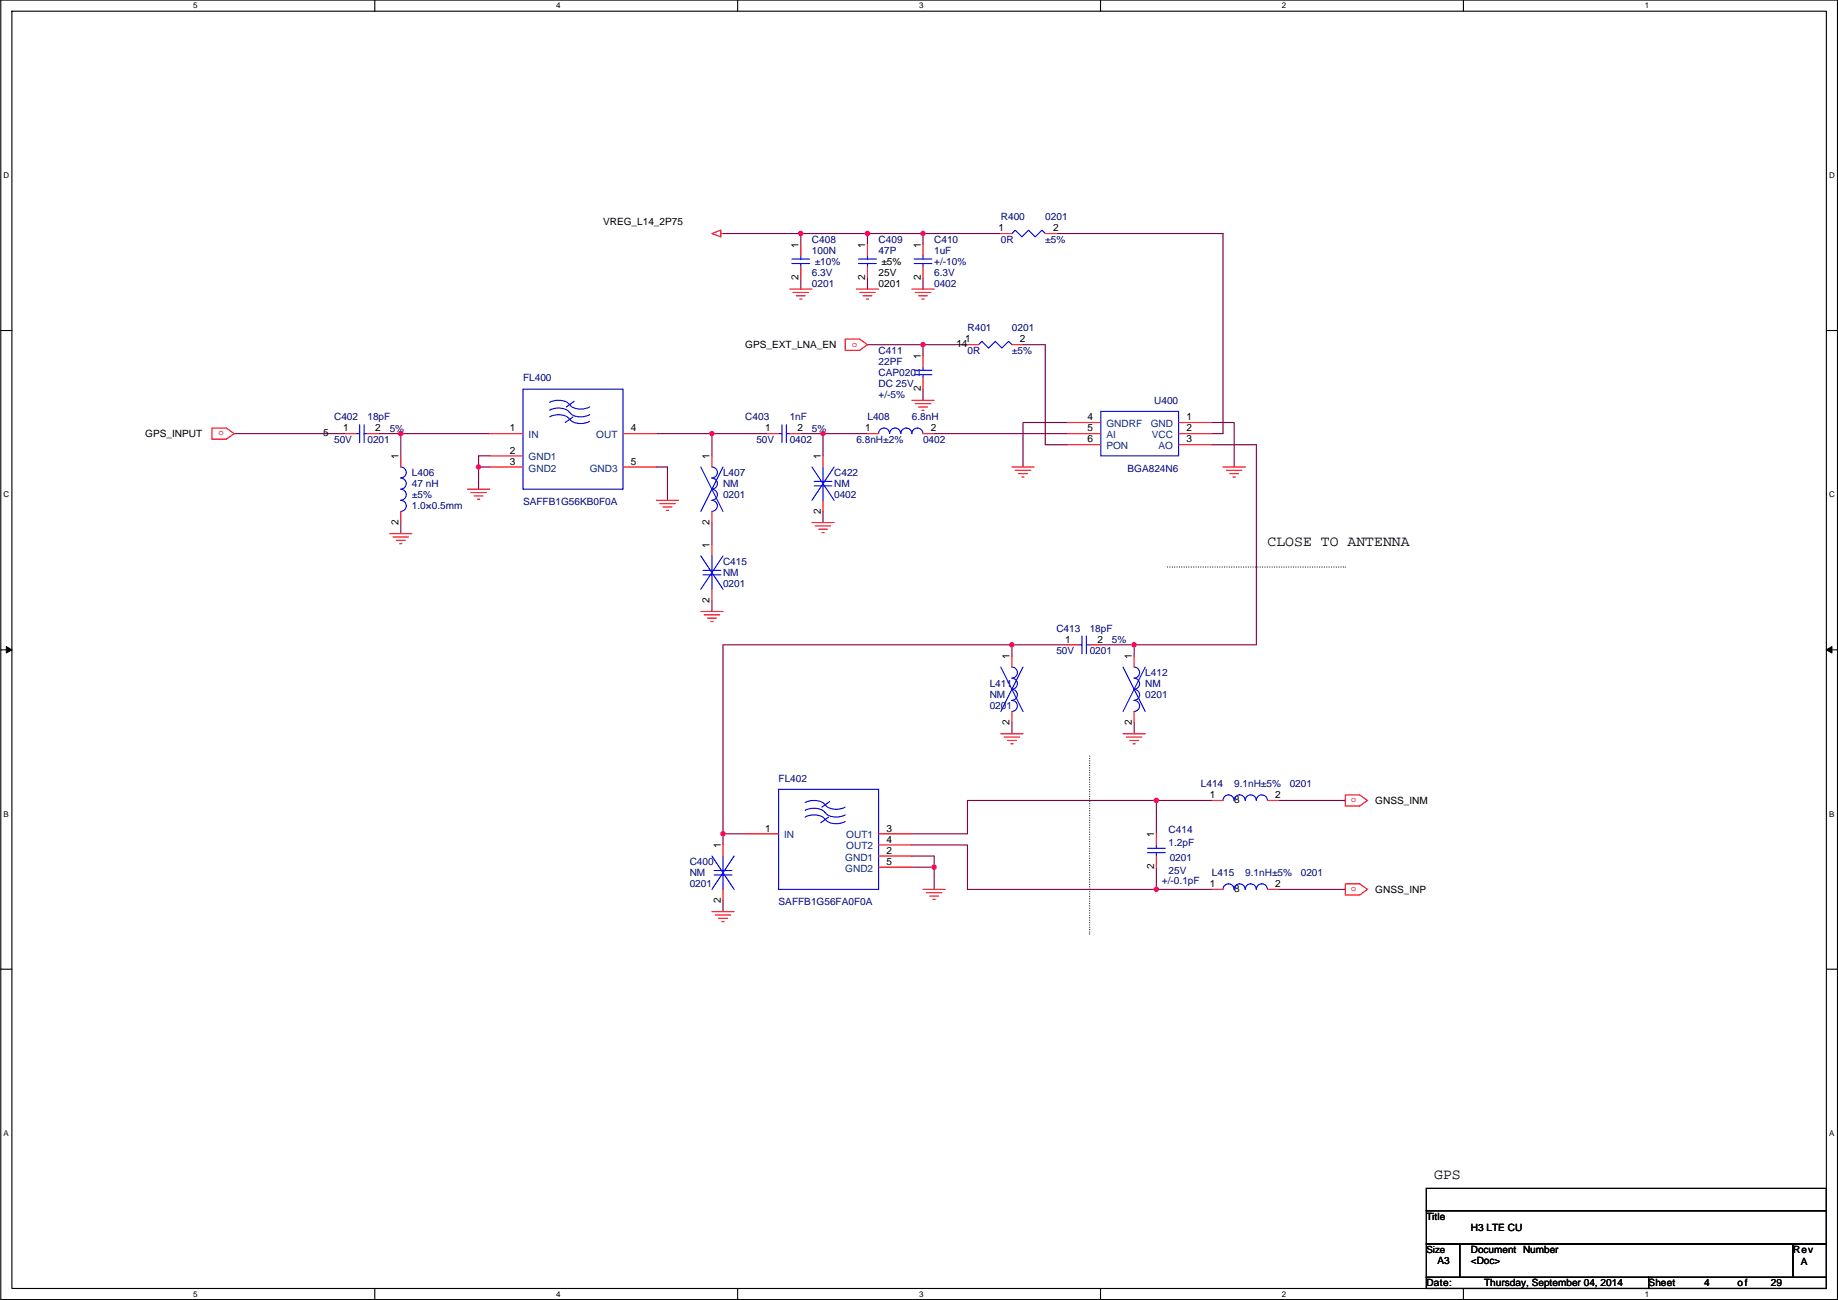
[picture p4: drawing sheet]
<svg xmlns="http://www.w3.org/2000/svg" width="420mm" height="297mm" viewBox="0 0 420 297" stroke-linecap="round" stroke-linejoin="round" font-family="sans-serif">
<path d="M.2 0h419.8v296.9h-419.8zM2.7 2.6h414.8v291.8h-414.8z" fill="none" stroke="#000" stroke-width=".25"/>
<g fill="#fff">
<path d="M44.2 .3h1v2h-1z"/>
<path d="M44.2 294.7h1v2h-1z"/>
</g>
<path d="M85.7 0v2.6M85.7 294.4v2.5" fill="none" stroke="#000" stroke-width=".25"/>
<g fill="#fff">
<path d="M127.1 .3h1v2h-1z"/>
<path d="M127.1 294.7h1v2h-1z"/>
</g>
<path d="M168.6 0v2.6M168.6 294.4v2.5" fill="none" stroke="#000" stroke-width=".25"/>
<g fill="#fff">
<path d="M210.1 .3h1v2h-1z"/>
<path d="M210.1 294.7h1v2h-1z"/>
</g>
<path d="M251.6 0v2.6M251.6 294.4v2.5" fill="none" stroke="#000" stroke-width=".25"/>
<g fill="#fff">
<path d="M293 .3h1v2h-1z"/>
<path d="M293 294.7h1v2h-1z"/>
</g>
<path d="M334.5 0v2.6M334.5 294.4v2.5" fill="none" stroke="#000" stroke-width=".25"/>
<g fill="#fff">
<path d="M376 .3h1v2h-1z"/>
<path d="M376 294.7h1v2h-1z"/>
<path d="M.8 39h1.3v2.1h-1.3z"/>
<path d="M418.1 39h1.3v2.1h-1.3z"/>
<path d="M.8 112h1.3v2h-1.3z"/>
<path d="M418.1 112h1.3v2h-1.3z"/>
</g>
<path d="M.2 75.5h2.5M417.5 75.5h2.5" fill="none" stroke="#000" stroke-width=".25"/>
<g fill="#fff">
<path d="M.8 185h1.2v2h-1.2z"/>
<path d="M418.1 185h1.2v2h-1.2z"/>
</g>
<path d="M.2 148.5h2.5M417.5 148.5h2.5" fill="none" stroke="#000" stroke-width=".25"/>
<path d="M1.4 147.7l1.3 .8-1.3 .7zM417.5 148.5l1.3-.8v1.5z" fill="#000" stroke="#000" stroke-width=".23"/>
<g fill="#fff">
<path d="M.8 257.9h1.2v2h-1.2z"/>
<path d="M418.1 257.9h1.2v2h-1.2z"/>
</g>
<path d="M.2 221.4h2.5M417.5 221.4h2.5M326.1 271.5h91.4v5.1h-91.4zM326.1 276.6h91.4v7.6h-91.4zM326.1 291.9h50.8v2.5h-50.8zM326.1 284.2h7.6v7.7h-7.6zM333.7 284.2h76.2v7.7h-76.2zM376.9 291.9h40.6v2.5h-40.6zM409.9 284.2h7.6v7.7h-7.6z" fill="none" stroke="#000" stroke-width=".25"/>
<path d="M266.9 129.6h40.6M307.5 129.6h.1M249.1 172.7v40.7M249.1 213.4h.1" fill="none" stroke="#000" stroke-width=".25" stroke-dasharray="0 .5"/>
<g fill="none" stroke="#800040" stroke-width=".25">
<path d="M165.3 53.4h17.8M183.1 53.4v2.5M183.1 53.4h15.2M198.3 53.4h12.7M198.3 53.4v2.5M211 53.4v2.5M211 53.4h17.8M241.5 53.4h38.1v45.7h-2.6M183.1 63.5v2.6M198.3 63.5v2.6M198.3 78.8h12.7M211 63.5v2.6"/>
<path d="M211 78.8v2.5M211 78.8h10.2M233.9 78.8h5v22.8h5.1M53.5 99.1h25.4M86.5 99.1h5.1M91.6 99.1v5.1M91.6 99.1h20.3M150 99.1h12.7M162.7 99.1h12.7M162.7 99.1v5.1M183.1 99.1h5M188.1 99.1v5.1"/>
<path d="M188.1 99.1h10.2M211 88.9v2.6M213.5 99.1h30.5M244 96.5h-10.1v10.2M277 96.5h5.1v10.2M91.6 119.4v2.5M109.4 106.7v5.1M109.4 106.7h2.5M111.9 104.2h-2.5v2.5M150 106.7h2.6v7.6M162.7 119.4v5.1M188.1 116.9v2.5"/>
<path d="M277 101.6h10.2v45.7h-27.9M162.7 137.2v2.5M231.3 147.3h-66v43.2h5.1M231.3 147.3v2.6M231.3 147.3h12.7M251.6 147.3h7.7M259.3 147.3v2.6M231.3 165.1v2.6M259.3 165.1v2.6M165.3 190.5v2.6M208.5 195.6h5v2.5M208.5 198.1h5v5.1"/>
<path d="M208.5 193.1h12.7v10.1h43.1M264.3 182.9v7.6M264.3 182.9h12.7M264.3 198.1v5.1M264.3 182.9h-43.1v7.6h-12.7M292.3 182.9h15.2M165.3 205.8v2.5M264.3 203.2h12.7M292.3 203.2h15.2"/>
</g>
<g fill="#f0f" stroke="#f0f" stroke-width=".25">
<circle cx="91.6" cy="99.1" r=".5"/>
<circle cx="162.7" cy="99.1" r=".5"/>
<circle cx="109.4" cy="106.7" r=".5"/>
<circle cx="211" cy="78.7" r=".5"/>
<circle cx="211" cy="53.3" r=".5"/>
<circle cx="188.1" cy="99.1" r=".5"/>
<circle cx="165.3" cy="190.5" r=".5"/>
<circle cx="264.3" cy="182.9" r=".5"/>
<circle cx="264.3" cy="203.2" r=".5"/>
<circle cx="198.3" cy="53.3" r=".5"/>
<circle cx="183" cy="53.3" r=".5"/>
<circle cx="213.5" cy="198.1" r=".5"/>
<circle cx="231.3" cy="147.3" r=".5"/>
<circle cx="259.2" cy="147.3" r=".5"/>
</g>
<g fill="none" stroke="#f00" stroke-width=".25">
<path d="M162.7 53.4l2.1-.8v1.5zM164.8 53.4h.5M183.1 55.9v2.5M198.3 55.9v2.5M211 55.9v2.5M228.8 53.4h2.5M238.9 53.4h2.6M180.5 66.1h5.1M181.3 66.8h3.5M182 67.6h2.1M182.8 68.3h.5M183.1 61v2.5"/>
<path d="M193.2 77.5h3.3l1.8 1.3-1.8 1.2h-3.3zM195.8 66.1h5M196.5 66.8h3.6M197.3 67.6h2M198 68.3h.6M198.3 61v2.5M208.5 66.1h5M209.2 66.8h3.6M210 67.6h2M210.7 68.3h.6M211 61v2.5M221.2 78.8h2.5"/>
<path d="M231.3 78.8h2.6M48.4 97.8h3.3l1.8 1.3-1.8 1.3h-3.3zM78.9 99.1h2.6M84 99.1h2.5M111.9 99.1h7.7M142.4 99.1h7.6M175.4 99.1h2.6M180.5 99.1h2.6M198.3 99.1h2.5M208.5 91.5h5M209.2 92.2h3.6M210 93h2"/>
<path d="M210.7 93.7h.6M211 81.3v2.5M211 86.4v2.5M211 99.1h2.5M244 96.5h7.6M244 99.1h7.6M269.4 96.5h7.6M269.4 99.1h7.6M91.6 104.2v2.5M91.6 116.9v2.5M106.9 111.8h5M107.6 112.5h3.6"/>
<path d="M108.4 113.3h2M109.1 114.1h.6M111.9 106.7h7.7M111.9 104.2h7.7M142.4 106.7h7.6M150 114.3h5.1M150.8 115.1h3.6M151.6 115.8h2M152.3 116.6h.5M162.7 104.2v2.5M162.7 116.9v2.5M185.6 119.4h5.1"/>
<path d="M188.1 104.2v2.5M188.1 114.3v2.6M231.3 106.7h5.1M232.1 107.5h3.5M232.8 108.2h2.1M233.6 109h.5M244 101.6h7.6M269.4 101.6h7.6M279.6 106.7h5.1M280.3 107.5h3.6M281.1 108.2h2M281.9 109h.5"/>
<path d="M89.1 121.9h5.1M89.8 122.7h3.6M90.6 123.5h2M91.4 124.2h.5M160.2 139.7h5.1M162.7 124.5v2.5M162.7 134.6v2.6M186.4 120.2h3.5M187.1 120.9h2.1M187.9 121.7h.5M161 140.5h3.5M161.7 141.2h2.1"/>
<path d="M162.5 142h.5M231.3 149.9v2.5M244 147.3h2.6M249.1 147.3h2.5M259.3 149.9v2.5M228.8 167.7h5.1M229.5 168.4h3.6M230.3 169.2h2M231.1 169.9h.5M231.3 162.6v2.5M256.7 167.7h5.1M257.5 168.4h3.5"/>
<path d="M258.2 169.2h2.1M259 169.9h.5M259.3 162.6v2.5M165.3 193.1v2.5M170.4 190.5h7.6M200.8 190.5h7.7M200.8 193.1h7.7M200.8 195.6h7.7M200.8 198.1h7.7M264.3 190.5v2.6M264.3 195.6v2.5M277 182.9h2.6"/>
<path d="M289.7 182.9h2.6M307.5 181.6h3.3l1.8 1.3-1.8 1.3h-3.3zM162.7 208.3h5.1M163.5 209.1h3.6M164.3 209.8h2M165 210.6h.5M165.3 203.2v2.6M211 203.2h5.1M211.8 204h3.5M212.5 204.7h2.1M213.3 205.5h.5M277 203.2h2.6"/>
<path d="M289.7 203.2h2.6M307.5 202h3.3l1.8 1.2-1.8 1.3h-3.3z"/>
</g>
<g fill="none" stroke="#00f" stroke-width=".25">
<path d="M181 59.2h4.1M183.1 58.4v.8M196.3 59.2h4M198.3 58.4v.8M209 59.2h4M211 58.4v.8M231.3 53.4l.8-.8 1.5 1.5 1.5-1.5 1.6 1.5 1.5-1.5 .7 .8M181 60.2h4.1M183.1 60.2v.8M196.3 60.2h4M198.3 60.2v.8M209 60.2h4"/>
<path d="M211 60.2v.8M223.7 78.8l.8-.8 1.5 1.5 1.5-1.5 1.5 1.5 1.6-1.5 .7 .8M81.5 99.1h.7M82.2 97v4.1M83.2 97v4.1M83.2 99.1h.8M119.6 88.9h22.8v22.9h-22.8zM125.6 91.9a4.2 4.2 0 0 1 4.4 .3l.1 .3M125.6 95.2a4.2 4.2 0 0 1 4.4 .3l.1 .3M125.6 93.7a4.2 4.2 0 0 1 4.4 .3l.1 .2M130.3 94.2a3.7 3.7 0 0 0 4.5 .5M130.3 95.8a3.7 3.7 0 0 0 4.5 .5"/>
<path d="M130.3 92.5a3.7 3.7 0 0 0 4.5 .5M131 95.3l-1.8 1.2M131.2 91.7l-1.7 1.3M178 99.1h.7M178.7 97v4.1M179.8 97v4.1M179.8 99.1h.7M200.8 99.1a1.26 1.26 0 0 1 1.3-1.3 1.26 1.26 0 0 1 1.3 1.3M203.4 99.1a1.26 1.26 0 0 1 1.2-1.3 1.26 1.26 0 0 1 1.3 1.3 1.27 1.27 0 0 1 1.3-1.3 1.27 1.27 0 0 1 1.2 1.3M208.5 99.1a1.26 1.26 0 0 1 1.2-1.3 1.26 1.26 0 0 1 1.3 1.3M209 84.6h4M209 85.6h4"/>
<path d="M211 83.8v.8M211 85.6v.8M251.6 94h17.8v10.2h-17.8zM91.6 106.7a1.26 1.26 0 0 1 1.3 1.3 1.26 1.26 0 0 1-1.3 1.2M91.6 109.2a1.26 1.26 0 0 1 1.3 1.3 1.26 1.26 0 0 1-1.3 1.3 1.27 1.27 0 0 1 1.3 1.2 1.27 1.27 0 0 1-1.3 1.3 1.27 1.27 0 0 1 1.3 1.3 1.27 1.27 0 0 1-1.3 1.2M160.2 106.7l5.1 10.2M162.7 106.7a1.26 1.26 0 0 1 1.3 1.3 1.26 1.26 0 0 1-1.3 1.2M162.7 109.2a1.26 1.26 0 0 1 1.3 1.3 1.26 1.26 0 0 1-1.3 1.3 1.27 1.27 0 0 1 1.3 1.2 1.27 1.27 0 0 1-1.3 1.3 1.27 1.27 0 0 1 1.3 1.3 1.27 1.27 0 0 1-1.3 1.2M165.3 106.7l-5.1 10.2M185.6 106.7l5.1 7.6M186.1 110h4.1M186.1 111h4.1"/>
<path d="M188.1 106.7v3.3M188.1 111v3.3M190.7 106.7l-5.1 7.6M160.2 127l5.1 7.6M160.7 130.3h4.1M160.7 131.3h4.1M162.7 127v3.3M162.7 131.3v3.3M165.3 127l-5.1 7.6M228.8 152.4l5.1 10.2M231.3 152.4a1.26 1.26 0 0 1 1.3 1.3 1.26 1.26 0 0 1-1.3 1.2M231.3 155a1.26 1.26 0 0 1 1.3 1.2 1.26 1.26 0 0 1-1.3 1.3 1.27 1.27 0 0 1 1.3 1.3 1.27 1.27 0 0 1-1.3 1.2 1.27 1.27 0 0 1 1.3 1.3 1.27 1.27 0 0 1-1.3 1.3"/>
<path d="M233.9 152.4l-5.1 10.2M246.6 147.3h.7M247.3 145.3v4.1M248.3 145.3v4.1M248.3 147.3h.8M256.7 152.4l5.1 10.2M259.2 152.4a1.26 1.26 0 0 1 1.3 1.3 1.26 1.26 0 0 1-1.3 1.2M259.2 155a1.26 1.26 0 0 1 1.3 1.2 1.26 1.26 0 0 1-1.3 1.3 1.27 1.27 0 0 1 1.3 1.3 1.27 1.27 0 0 1-1.3 1.2 1.27 1.27 0 0 1 1.3 1.3 1.27 1.27 0 0 1-1.3 1.3M261.8 152.4l-5.1 10.2M162.7 195.6l5.1 7.6M163.2 198.9h4.1M163.2 199.9h4.1"/>
<path d="M165.3 195.6v3.3M165.3 199.9v3.3M167.8 195.6l-5.1 7.6M178 180.4h22.8v22.8h-22.8zM184.1 183.4a4.2 4.2 0 0 1 4.3 .2l.2 .3M184.1 186.7a4.2 4.2 0 0 1 4.3 .2l.2 .3M184.1 185.2a4.2 4.2 0 0 1 4.3 .2l.2 .3M188.7 185.7a3.7 3.7 0 0 0 4.5 .5M188.7 187.2a3.7 3.7 0 0 0 4.5 .5M188.7 183.9a3.7 3.7 0 0 0 4.5 .5M189.4 186.7l-1.8 1.3M189.7 183.2l-1.8 1.2"/>
<path d="M262.3 193.8h4.1M262.3 194.8h4.1M264.3 193.1v.7M264.3 194.8v.8M282.1 182.9a1.26 1.26 0 0 0-1.3-1.3 1.26 1.26 0 0 0-1.2 1.3M289.7 182.9a1.27 1.27 0 0 0-1.3-1.3 1.27 1.27 0 0 0-1.2 1.3 1.27 1.27 0 0 0-1.3-1.3 1.27 1.27 0 0 0-1.3 1.3 1.26 1.26 0 0 0-1.2-1.3 1.26 1.26 0 0 0-1.3 1.3M282.1 203.2a1.26 1.26 0 0 0-1.3-1.2 1.26 1.26 0 0 0-1.2 1.2M289.7 203.2a1.27 1.27 0 0 0-1.3-1.2 1.27 1.27 0 0 0-1.2 1.2 1.27 1.27 0 0 0-1.3-1.2 1.27 1.27 0 0 0-1.3 1.2 1.26 1.26 0 0 0-1.2-1.2 1.26 1.26 0 0 0-1.3 1.2"/>
</g>
<g font-size="3.4">
<text x="289.7" y="124.7">CLOSE TO ANTENNA</text>
<text x="327.8" y="269.5">GPS</text>
</g>
<g font-size="2.3">
<text x="137.8" y="51.4">VREG_L14_2P75</text>
<text x="228.3" y="52.8">1</text>
<text x="240.7" y="52.8">2</text>
<text x="182.5" y="56.7" transform="rotate(-90 182.5 56.7)">1</text>
<text x="197.8" y="56.7" transform="rotate(-90 197.8 56.7)">1</text>
<text x="210.5" y="56.7" transform="rotate(-90 210.5 56.7)">1</text>
<text x="182.5" y="64.1" transform="rotate(-90 182.5 64.1)">2</text>
<text x="197.8" y="64.1" transform="rotate(-90 197.8 64.1)">2</text>
<text x="200.8" y="65.6">0201</text>
<text x="200.8" y="63">25V</text>
<text x="201.5" y="60.5">±5%</text>
<text x="210.5" y="64.1" transform="rotate(-90 210.5 64.1)">2</text>
<text x="170.4" y="79.5">GPS_EXT_LNA_EN</text>
<text x="210.5" y="82.1" transform="rotate(-90 210.5 82.1)">1</text>
<text x="218.6" y="79.3">14</text>
<text x="220.7" y="78.2">1</text>
<text x="233.1" y="78.2">2</text>
<text x="210.5" y="89.5" transform="rotate(-90 210.5 89.5)">2</text>
<text x="33.2" y="99.9">GPS_INPUT</text>
<text x="73.8" y="99.6">5</text>
<text x="78.4" y="98.6">1</text>
<text x="85.8" y="98.6">2</text>
<text x="116.5" y="98.6">1</text>
<text x="144.2" y="98.6">4</text>
<text x="174.9" y="98.6">1</text>
<text x="182.3" y="98.6">2</text>
<text x="197.8" y="98.6">1</text>
<text x="212.8" y="98.6">2</text>
<text x="248.6" y="96">4</text>
<text x="248.6" y="98.6">5</text>
<text x="248.6" y="101.1">6</text>
<text x="271.2" y="98.6">2</text>
<text x="271.2" y="101.1">3</text>
<text x="271.2" y="96">1</text>
<text x="91.1" y="104.9" transform="rotate(-90 91.1 104.9)">1</text>
<text x="116.5" y="106.2">3</text>
<text x="116.5" y="103.6">2</text>
<text x="144.2" y="106.2">5</text>
<text x="162.2" y="104.9" transform="rotate(-90 162.2 104.9)">1</text>
<text x="187.6" y="104.9" transform="rotate(-90 187.6 104.9)">1</text>
<text x="91.1" y="119.9" transform="rotate(-90 91.1 119.9)">2</text>
<text x="162.2" y="119.9" transform="rotate(-90 162.2 119.9)">2</text>
<text x="187.6" y="117.4" transform="rotate(-90 187.6 117.4)">2</text>
<text x="162.2" y="125.2" transform="rotate(-90 162.2 125.2)">1</text>
<text x="162.2" y="137.7" transform="rotate(-90 162.2 137.7)">2</text>
<text x="243.5" y="146.8">1</text>
<text x="250.9" y="146.8">2</text>
<text x="230.8" y="150.6" transform="rotate(-90 230.8 150.6)">1</text>
<text x="258.7" y="150.6" transform="rotate(-90 258.7 150.6)">1</text>
<text x="230.8" y="165.7" transform="rotate(-90 230.8 165.7)">2</text>
<text x="258.7" y="165.7" transform="rotate(-90 258.7 165.7)">2</text>
<text x="276.5" y="182.4">1</text>
<text x="282.1" y="183.4">8</text>
<text x="291.5" y="182.4">2</text>
<text x="314.4" y="183.7">GNSS_INM</text>
<text x="174.9" y="190">1</text>
<text x="202.6" y="190">3</text>
<text x="263.8" y="191.3" transform="rotate(-90 263.8 191.3)">1</text>
<text x="164.8" y="193.8" transform="rotate(-90 164.8 193.8)">1</text>
<text x="202.6" y="192.5">4</text>
<text x="202.6" y="195.1">2</text>
<text x="202.6" y="197.6">5</text>
<text x="263.8" y="198.7" transform="rotate(-90 263.8 198.7)">2</text>
<text x="276.5" y="202.7">1</text>
<text x="282.1" y="203.8">8</text>
<text x="291.5" y="202.7">2</text>
<text x="164.8" y="206.3" transform="rotate(-90 164.8 206.3)">2</text>
<text x="314.4" y="204">GNSS_INP</text>
<text x="326.1" y="278.7">Title</text>
<text x="336.2" y="281.2">H3 LTE CU</text>
<text x="336.2" y="286.3">Document Number</text>
<text x="409.9" y="286.3">Rev</text>
<text x="326.1" y="293.9">Date:</text>
<text x="328.6" y="288.8">A3</text>
<text x="336.2" y="288.8">&lt;Doc&gt;</text>
<text x="339.3" y="293.9">Thursday, September 04, 2014</text>
<text x="376.9" y="293.9">Sheet</text>
<text x="389.6" y="293.9">4</text>
<text x="397.2" y="293.9">of</text>
<text x="404.8" y="293.9">29</text>
<text x="411.7" y="289.1">A</text>
</g>
<g font-size="2.3" fill="#000080">
<text x="228.8" y="50.3">R400</text>
<text x="238.9" y="50.3">0201</text>
<text x="185.6" y="55.4">C408</text>
<text x="185.6" y="58">100N</text>
<text x="200.8" y="55.4">C409</text>
<text x="200.8" y="58">47P</text>
<text x="213.5" y="55.4">C410</text>
<text x="213.5" y="58">1uF</text>
<text x="228.8" y="55.4">0R</text>
<text x="238.9" y="55.4">±5%</text>
<text x="185.6" y="65.6">0201</text>
<text x="185.6" y="63">6.3V</text>
<text x="186.2" y="60.5">±10%</text>
<text x="213.5" y="65.6">0402</text>
<text x="213.5" y="63">6.3V</text>
<text x="213.5" y="60.5">+/-10%</text>
<text x="221.2" y="75.7">R401</text>
<text x="231.3" y="75.7">0201</text>
<text x="200.8" y="80.8">C411</text>
<text x="200.8" y="83.4">22PF</text>
<text x="221.2" y="80.8">0R</text>
<text x="231.3" y="80.8">±5%</text>
<text x="119.6" y="87.2">FL400</text>
<text x="200.8" y="85.9">CAP0201</text>
<text x="200.8" y="88.4">DC 25V</text>
<text x="200.8" y="91">+/-5%</text>
<text x="263.8" y="92.2">U400</text>
<text x="76.4" y="96.1">C402</text>
<text x="76.4" y="101.1">50V</text>
<text x="84" y="96.1">18pF</text>
<text x="84" y="101.1">0201</text>
<text x="89.1" y="98.6">5%</text>
<text x="170.4" y="96.1">C403</text>
<text x="172.9" y="101.1">50V</text>
<text x="180.5" y="96.1">1nF</text>
<text x="180.5" y="101.1">0402</text>
<text x="185.6" y="98.6">5%</text>
<text x="195.8" y="101.1">6.8nH±2%</text>
<text x="198.3" y="96.1">L408</text>
<text x="208.5" y="96.1">6.8nH</text>
<text x="211" y="101.1">0402</text>
<text x="257.7" y="107.7">BGA824N6</text>
<text x="94.2" y="108.8">L406</text>
<text x="94.2" y="111.3">47 nH</text>
<text x="94.2" y="113.8">±5%</text>
<text x="165.3" y="108.8">L407</text>
<text x="165.3" y="111.3">NM</text>
<text x="165.3" y="113.8">0201</text>
<text x="190.7" y="108.8">C422</text>
<text x="190.7" y="111.3">NM</text>
<text x="190.7" y="113.8">0402</text>
<text x="94.2" y="116.4">1.0×0.5mm</text>
<text x="119.6" y="115.4">SAFFB1G56KB0F0A</text>
<text x="165.3" y="129.1">C415</text>
<text x="165.3" y="131.6">NM</text>
<text x="165.3" y="134.2">0201</text>
<text x="241.5" y="144.3">C413</text>
<text x="241.5" y="149.4">50V</text>
<text x="249.1" y="144.3">18pF</text>
<text x="249.1" y="149.4">0201</text>
<text x="254.2" y="146.9">5%</text>
<text x="261.8" y="154.5">L412</text>
<text x="226.2" y="157">L411</text>
<text x="226.2" y="159.6">NM</text>
<text x="261.8" y="157">NM</text>
<text x="261.8" y="159.6">0201</text>
<text x="226.2" y="162.1">0201</text>
<text x="178" y="178.6">FL402</text>
<text x="274.5" y="179.9">L414</text>
<text x="282.1" y="179.9">9.1nH±5%</text>
<text x="294.8" y="179.9">0201</text>
<text x="267.1" y="190.3">C414</text>
<text x="157.7" y="197.7">C400</text>
<text x="267.1" y="193.3">1.2pF</text>
<text x="267.4" y="196.6">0201</text>
<text x="157.7" y="200.2">NM</text>
<text x="157.7" y="202.7">0201</text>
<text x="265.6" y="202">+/-0.1pF</text>
<text x="267.1" y="199.7">25V</text>
<text x="277" y="200.2">L415</text>
<text x="284.7" y="200.2">9.1nH±5%</text>
<text x="297.4" y="200.2">0201</text>
<text x="178" y="206.8">SAFFB1G56FA0F0A</text>
</g>
<g font-size="2.3" fill="#004080">
<text x="120.8" y="100.1">IN</text>
<text x="136.3" y="100.1">OUT</text>
<text x="252.9" y="97.6">GNDRF</text>
<text x="252.9" y="100.1">AI</text>
<text x="263.1" y="97.6">GND</text>
<text x="263.3" y="100.1">VCC</text>
<text x="120.8" y="107.7">GND2</text>
<text x="120.8" y="105.2">GND1</text>
<text x="134.8" y="107.7">GND3</text>
<text x="252.9" y="102.7">PON</text>
<text x="264.8" y="102.7">AO</text>
<text x="179.2" y="191.6">IN</text>
<text x="193.5" y="191.6">OUT1</text>
<text x="193.2" y="196.6">GND1</text>
<text x="193.5" y="194.1">OUT2</text>
<text x="193.2" y="199.2">GND2</text>
</g>
<text font-size="2.2" x="326.1" y="286.2">Size</text>
<g font-size="2.1" fill="#f00">
<text x="194.7" y="79.2">o</text>
<text x="50" y="99.5">o</text>
<text x="308.8" y="183.3">o</text>
<text x="308.8" y="203.6">o</text>
</g>
<g font-size="1.8">
<text x="44.2" y="1.9">5</text>
<text x="127.1" y="1.9">4</text>
<text x="210.1" y="1.9">3</text>
<text x="293" y="1.9">2</text>
<text x="376" y="1.9">1</text>
<text x=".8" y="40.7">D</text>
<text x="418.1" y="40.7">D</text>
<text x=".8" y="113.6">C</text>
<text x="418.1" y="113.6">C</text>
<text x=".8" y="186.6">B</text>
<text x="418.1" y="186.6">B</text>
<text x=".8" y="259.5">A</text>
<text x="418.1" y="259.5">A</text>
<text x="44.2" y="296.3">5</text>
<text x="127.1" y="296.3">4</text>
<text x="210.1" y="296.3">3</text>
<text x="293" y="296.3">2</text>
<text x="376" y="296.3">1</text>
</g>
</svg>
